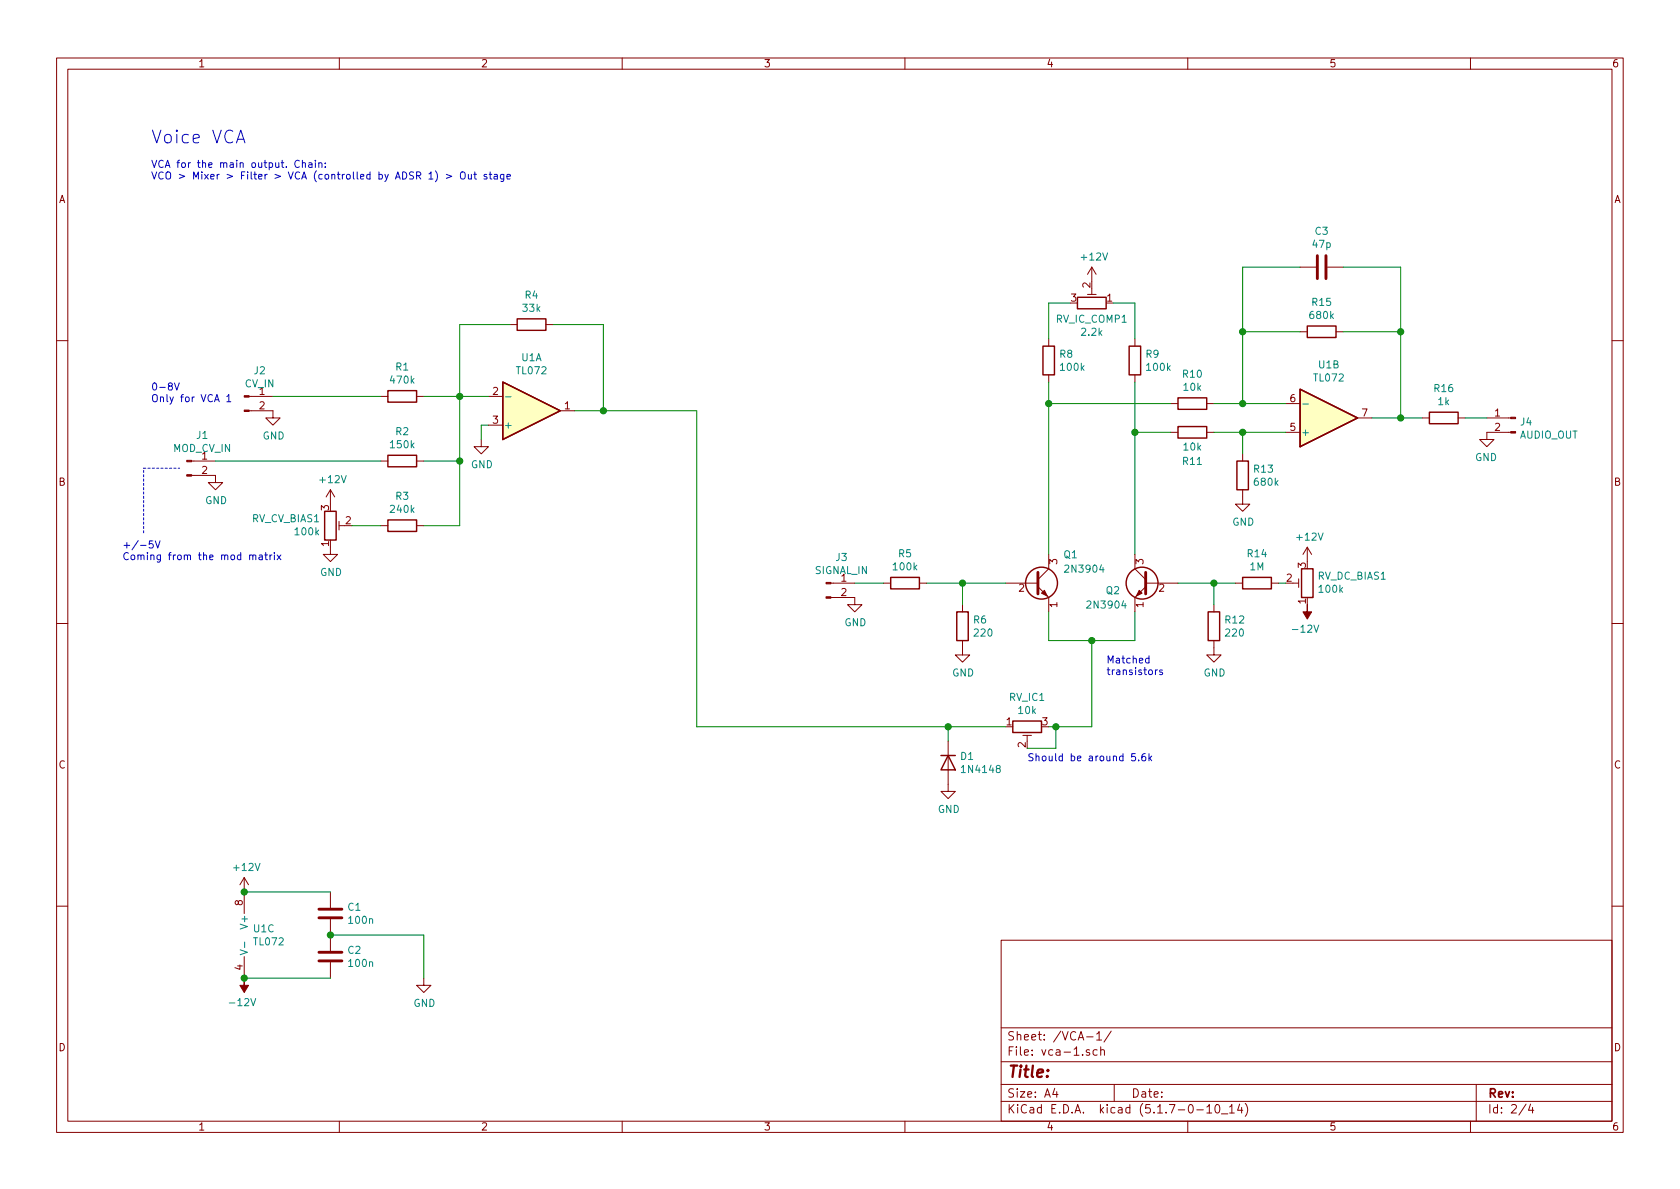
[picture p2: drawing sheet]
<svg xmlns="http://www.w3.org/2000/svg" width="297mm" height="210mm" viewBox="0 0 297 210" stroke-linecap="round" stroke-linejoin="round" font-family="sans-serif">
<g fill="none" stroke="#840000" stroke-width=".18">
<path d="M10 10.3h277v189.9h-277zM12 12.2h273v186.1h-273zM60 10.3v1.9M110 10.3v1.9M160 10.3v1.9M210 10.3v1.9M260 10.3v1.9M90.2 57.4h1.2M96.5 57.4h1.3M185.4 59.9v1.3M192.3 52.1h1.5M193 47.2l-.7 1.3"/>
<path d="M193 47.2v2.6M193 51v1.1M193 47.2l.8 1.3M200.7 59.9v1.3M229.9 47.2h2.8M229.9 58.7h1.2M234.7 47.2h2.8M236.2 58.7h1.3M10 60.2h2M44 72.6h4.3v1.3h1.2l-1.2 1.3-1.3-1.3h1.3M44 70.1h4.3M67.3 70.1h1.3"/>
<path d="M73.7 70.1h1.2M85.1 77.7v1.3h1.3l-1.3 1.3-1.3-1.3h1.3M86.4 70.1h2.5M86.4 75.2h2.5M99.1 72.6h2.5M185.4 66.3v1.3M200.7 66.3v1.3M207 76.4h1.3M207 71.4h1.3M213.4 76.4h1.2M213.4 71.4h1.2M227.3 76.4h2.6"/>
<path d="M227.3 71.4h2.6M240 73.9h2.6M251.5 73.9h1.2M257.8 73.9h1.3M262.9 73.9h4.2M267.1 76.4h-4.2v1.3h-1.3l1.3 1.3 1.3-1.3h-1.3M285 60.2h2M33.9 84.1h4.2v1.2h1.3l-1.3 1.3-1.3-1.3h1.3M33.9 81.5h4.2M58.4 96.8v1.2h1.3l-1.3 1.3-1.3-1.3h1.3M58.4 86.6l-.7 1.3M58.4 86.6v2.5"/>
<path d="M58.4 86.6l.8 1.3M59.9 92.2v1.5M59.9 93h1.1M67.3 81.5h1.3M67.3 93h1.3M73.7 81.5h1.2M73.7 93h1.2M185.4 98v2.6l-1.9 1.9M200.7 98v2.6l1.9 1.9M219.7 86.6v2.5h1.3l-1.3 1.3-1.3-1.3h1.3M219.7 80.3v1.2M231.1 96.8l-.7 1.2"/>
<path d="M231.1 96.8v2.5M231.1 96.8l.8 1.2M10 110.3h2M146.9 105.7h4.2v1.2h1.3l-1.3 1.3-1.2-1.3h1.2M146.9 103.1h4.2M156.2 103.1h1.3M162.6 103.1h1.2M170.2 113.3v2.5h1.2l-1.2 1.3-1.3-1.3h1.3M170.2 106.9v1.3M177.8 103.1h5.7M183.5 103.8l1.9 1.9v2.5M202.6 103.8l-1.9 1.9v2.5"/>
<path d="M202.6 103.1h5.7M214.6 113.3v2.5h1.3l-1.3 1.3-1.2-1.3h1.2M214.6 106.9v1.3M218.4 103.1h1.3M224.8 103.1h1.3M228.6 103.1h1M229.6 102.4v1.5M285 110.3h2M167.6 131.1v8.8h1.3l-1.3 1.3-1.2-1.3h1.2M180.8 130h1.6M181.6 130v1.1M43.2 155.2v6.3"/>
<path d="M43.2 155.2l-.8 1.3M43.2 155.2l.7 1.3M58.4 157.7v2.8M10 160.2h2M43.2 169.2v3.8M58.4 162.6v5.5M58.4 170.2v2.8M74.9 173v1.2h1.3l-1.3 1.3-1.2-1.3h1.2M177 166.3h108v32h-108zM285 160.2h2M60 198.3v1.9M110 198.3v1.9"/>
<path d="M160 198.3v1.9M177 194.8h108M177 191.8h108M177 187.8h108M177 181.8h108M186.5 192.5l-.4 1h1M186.8 193v1M192.1 183.4h1.2M192.6 185.7a.37 .37 0 0 0-.6 .1l.1 .2 .5 .2 .1 .1-.2 .3-.5-.1M193.9 182.8l.4-.4v1.5M193.9 183.9h.9M194 185.7l-.5-.1-.2 .3v.6l.2 .1 .5-.1"/>
<path d="M194.6 185.7h.1a.37 .37 0 0 1 .6 .1v.8M194.6 185.1v1.5M196.5 182.3l-1.3 2M197 191.8v3M210 198.3v1.9M211.6 196.3h1.2M213.4 195.8l.4-.5v1.5M213.4 196.8h.8M215 195.4l.3-.1a.94 .94 0 0 1 0 1.5 .8 .8 0 0 1-.6-.6 .8 .8 0 0 1 .3-.8zM216 197h1.1M217.4 195.8l.4-.5v1.5M217.4 196.8h.8"/>
<path d="M219.2 195.2l-.4 1.1h.9M219.5 195.8v1M220.2 195.1a1.71 1.71 0 0 1 0 2.3M260 198.3v1.9M261 191.8v6.5M269.8 195.2l-1.2 2M270.6 195.2l-.3 1.1h.9M271 195.8v1"/>
</g>
<g fill="#ffffc2" stroke="#ffffc2" stroke-width=".18">
<path d="M88.9 67.6l10.2 5-10.2 5.1z"/>
<path d="M229.9 68.8l10.1 5.1-10.1 5.1z"/>
</g>
<g fill="none" stroke="#840000" stroke-width=".25">
<path d="M91.4 56.4h5.1v2h-5.1zM190.5 52.6h5.1v2h-5.1zM231.1 57.7h5.1v2h-5.1zM68.6 69.1h5.1v2h-5.1zM88.9 67.6l10.2 5-10.2 5.1zM184.4 61.2h2v5.1h-2zM199.6 61.2h2.1v5.1h-2.1zM208.3 70.4h5.1v2h-5.1zM208.3 75.4h5.1v2.1h-5.1zM229.9 68.8l10.1 5.1-10.1 5.1zM252.7 72.9h5.1v2h-5.1zM57.4 90.4h2v5.1h-2z"/>
<path d="M68.6 80.5h5.1v2h-5.1zM68.6 91.9h5.1v2.1h-5.1zM218.7 81.5h2v5.1h-2zM157.5 102.1h5.1v2h-5.1zM169.2 108.2h2v5.1h-2zM213.6 108.2h2v5.1h-2zM219.7 102.1h5.1v2h-5.1zM230.1 100.6h2.1v5.1h-2.1zM166.4 133.6h2.5M167.6 133.6l1.3 2.5h-2.5zM179.1 127.5h5v2h-5z"/>
<circle cx="184.1" cy="103.1" r="2.82"/>
<circle cx="201.9" cy="103.1" r="2.82"/>
</g>
<path d="M89.4 70.2h1M230.4 71.4h.9M42.5 168l1.2 .4-1.2 .4M43.3 166.6v1" fill="none" stroke="#008484" stroke-width=".18"/>
<g fill="#840000" stroke="#840000" stroke-width=".18">
<path d="M43.2 173v1.2h.7l-.7 1.3-.8-1.3h.8z"/>
<path d="M267.1 76.3h.9v.3h-.9z"/>
<path d="M267.1 73.8h.9v.2h-.9z"/>
<path d="M146 105.5h.9v.3h-.9z"/>
<path d="M146 103h.9v.2h-.9z"/>
<path d="M33 83.9h.9v.3h-.9z"/>
<path d="M33 81.4h.9v.3h-.9z"/>
<path d="M43.2 72.5h.8v.3h-.8z"/>
<path d="M43.2 70h.8v.2h-.8z"/>
<path d="M184.7 104.4l.5 1-1.1-.5z"/>
<path d="M201.4 104.4l.5 .5-1 .5z"/>
<path d="M231.1 106.9v1.3h.8l-.8 1.3-.7-1.3h.7z"/>
</g>
<path d="M232.9 45.2v4.1M234.4 45.2v4.1M183.5 101.2v3.8M202.6 101.2v3.8M56.4 169.9h4.1M56.4 168.4h4.1M56.4 162.3h4.1M56.4 160.8h4.1" fill="none" stroke="#840000" stroke-width=".51"/>
<path d="M25.4 94.2v-11.4M25.4 82.8h6.3" fill="none" stroke="#0000c2" stroke-width=".18" stroke-dasharray=".4 .4"/>
<g fill="none" stroke="#008400" stroke-width=".18">
<path d="M90.2 57.4h-8.9v35.6h-6.4M97.8 57.4h8.9v15.2M189.2 53.6h-3.8v6.3M196.8 53.6h3.9v6.3M219.7 58.7h10.2M229.9 47.2h-10.2v24.2M237.5 58.7h10.1M237.5 47.2h10.1v26.7M48.3 70.1h19M74.9 70.1h11.5M86.4 75.2h-1.3v2.5M101.6 72.6h21.6v55.9h54.6"/>
<path d="M185.4 67.6v30.4M185.4 71.4h21.6M200.7 67.6v30.4M200.7 76.4h6.3M214.6 76.4h12.7M214.6 71.4h12.7M219.7 76.4v3.9M242.6 73.9h8.9M259.1 73.9h3.8M38.1 81.5h29.2M62.2 93h5.1M74.9 81.5h6.4"/>
<path d="M151.1 103.1h5.1M163.8 103.1h14M170.2 103.1v3.8M185.4 108.2v5.1h15.3v-5.1M193 113.3v15.2h-7.6M208.3 103.1h10.1M214.6 103.1v3.8M226.1 103.1h1.2M167.6 128.5v2.6M186.7 128.5v3.8h-5.1M43.2 157.7h15.2M43.2 173h15.2"/>
<path d="M58.4 165.3h16.5v7.7"/>
</g>
<g fill="none" stroke="#0000c2" stroke-width=".18">
<path d="M41.8 25.3l.8-2.3 .7 2.3M42 24.6h1.1M52.9 28.5a.6 .6 0 0 0-.8 .4 .6 .6 0 0 0 .6 .7l.2-.1M53.5 28.9l.1-.1h.3l.1 .8M53.5 28.3v1.3M54.6 28.8h.5l.1 .8M55.2 29.1h-.5l-.1 .2v.3h.6M55.8 28.3v.2M55.8 28.8v.8M56.4 28.9l.1-.1h.3l.1 .8M56.4 28.8v.8M57.5 29.5v.1"/>
<path d="M57.5 28.8v.2M77 30.2a1.47 1.47 0 0 1 0 2M78.9 30.8l1 .4-1 .3M81.5 30.6a.45 .45 0 0 1 .7 0 .88 .88 0 0 1-.3 1.1l-.3-.1a1.07 1.07 0 0 1-.1-1zM82.8 30.8l.1 .8 .3 .1 .1-.2M83.3 30.8v.9M83.8 30.8h.5M83.9 30.4v1.1l.4 .2M86.1 30.9l-.3-.1-.2 .2v.2l.5 .1v.3h-.5M86.5 30.8h.5M86.7 30.4v1.1l.3 .2M87.4 30.9h.5v.8"/>
<path d="M87.9 31.1l-.4 .1-.2 .2 .2 .3 .4-.1M89.1 30.8l-.1 1.2-.2 .1-.3-.1M89.1 30.9l-.4-.1-.2 .3 .1 .5h.5M89.6 31.2l.6-.1v-.2l-.4-.1-.2 .2 .1 .6h.5M30.8 67.7l.5 1.3 .4-1.3M37.9 71l.5-1.2 .4 1.2M40.1 70.1l.4-.3v1.2M40.1 71h.7M27 95.7h-.6v.6l.4-.2 .3 .3v.3l-.3 .2-.4-.1M27.5 95.7l.4 1.2 .4-1.2M44.1 98.3l.2-.2 .3 .1 .1 .8M44.7 98.3l.2-.2 .3 .1v.8"/>
<path d="M45.8 98.2h.5l.1 .8M46.4 98.4l-.4 .1-.2 .2v.2h.6M46.8 98.1h.5M47 97.7v1.1l.3 .2M47.7 98.1v.9M48.1 98.1l-.3 .1-.1 .2M48.5 97.7v.1M48.5 98.1v.9M49 98.1l.7 .9M49.7 98.1l-.7 .9M203.1 116.5l-.3-.1-.3 .2 .2 .6h.4M203.1 116v1.2"/>
<path d="M204.6 118.5l-.3 .2M205.5 118.5h-.3l-.2 .1 .1 .2 .4 .1v.3h-.5M200.7 133.3h-.6v.6l.1-.1 .5 .1v.5l-.2 .1-.4-.1M201.3 134.4v.1M202.5 133.3h-.4a.87 .87 0 0 0 0 1.2l.4-.1v-.5l-.4-.1-.2 .2M203.1 133.3v1.2M203.3 134.1l.3 .4M203.6 133.7l-.5 .5"/>
</g>
<g fill="#008400" stroke="#008400" stroke-width=".25">
<circle cx="43.2" cy="173" r=".51"/>
<circle cx="81.3" cy="70.1" r=".51"/>
<circle cx="43.2" cy="157.7" r=".51"/>
<circle cx="81.3" cy="81.5" r=".51"/>
<circle cx="193" cy="113.3" r=".51"/>
<circle cx="58.4" cy="165.3" r=".51"/>
<circle cx="219.7" cy="58.7" r=".51"/>
<circle cx="247.7" cy="73.9" r=".51"/>
<circle cx="219.7" cy="71.4" r=".51"/>
<circle cx="185.4" cy="71.4" r=".51"/>
<circle cx="167.6" cy="128.5" r=".51"/>
<circle cx="200.7" cy="76.4" r=".51"/>
<circle cx="219.7" cy="76.4" r=".51"/>
<circle cx="170.2" cy="103.1" r=".51"/>
<circle cx="214.6" cy="103.1" r=".51"/>
<circle cx="186.7" cy="128.5" r=".51"/>
<circle cx="106.7" cy="72.6" r=".51"/>
<circle cx="247.7" cy="58.7" r=".51"/>
</g>
<text font-size="3.1" fill="#0000c2" x="26.7" y="25.4">Voice VCA</text>
<text font-size="2.8" fill="#840000" x="178" y="190.5">Title:</text>
<g font-size="2.1" fill="#840000">
<text x="178" y="184">Sheet: /VCA-1/</text>
<text x="178" y="186.7">File: vca-1.sch</text>
<text x="178" y="196.9">KiCad E.D.A. kicad (5.1.7-0-10_14)</text>
<text x="178" y="194.1">Size: A4</text>
<text x="200" y="194.1">Date:</text>
<text x="263" y="194.1">Rev:</text>
<text x="263" y="196.9">Id: 2/4</text>
</g>
<g font-size="1.8" fill="#840000">
<text x="35" y="11.9">1</text>
<text x="85" y="11.9">2</text>
<text x="135" y="11.9">3</text>
<text x="185" y="11.9">4</text>
<text x="235" y="11.9">5</text>
<text x="285" y="11.9">6</text>
<text x="10.4" y="35.9">A</text>
<text x="285.4" y="35.9">A</text>
<text x="189.4" y="53.3">3</text>
<text x="192.8" y="50.9" transform="rotate(-90 192.8 50.9)">2</text>
<text x="195.7" y="53.3">1</text>
<text x="87.1" y="69.8">2</text>
<text x="228.1" y="71.1">6</text>
<text x="45.9" y="72.4">2</text>
<text x="87.1" y="74.9">3</text>
<text x="99.8" y="72.4">1</text>
<text x="228.1" y="76.2">5</text>
<text x="240.8" y="73.7">7</text>
<text x="264.3" y="73.7">1</text>
<text x="264.3" y="76.2">2</text>
<text x="35.7" y="81.3">1</text>
<text x="35.7" y="83.8">2</text>
<text x="10.4" y="85.9">B</text>
<text x="285.4" y="85.9">B</text>
<text x="58.2" y="90.3" transform="rotate(-90 58.2 90.3)">3</text>
<text x="61.1" y="92.7">2</text>
<text x="58.2" y="96.6" transform="rotate(-90 58.2 96.6)">1</text>
<text x="186.9" y="99.8" transform="rotate(-90 186.9 99.8)">3</text>
<text x="202.2" y="99.8" transform="rotate(-90 202.2 99.8)">3</text>
<text x="230.9" y="100.4" transform="rotate(-90 230.9 100.4)">3</text>
<text x="148.7" y="105.4">2</text>
<text x="180.2" y="104.6">2</text>
<text x="186.9" y="107.4" transform="rotate(-90 186.9 107.4)">1</text>
<text x="202.2" y="107.4" transform="rotate(-90 202.2 107.4)">1</text>
<text x="204.9" y="104.6">2</text>
<text x="227.5" y="102.9">2</text>
<text x="230.9" y="106.8" transform="rotate(-90 230.9 106.8)">1</text>
<text x="178" y="128.3">1</text>
<text x="184.3" y="128.3">3</text>
<text x="10.4" y="135.9">C</text>
<text x="181.4" y="132.2" transform="rotate(-90 181.4 132.2)">2</text>
<text x="285.4" y="135.9">C</text>
<text x="42.9" y="160.1" transform="rotate(-90 42.9 160.1)">8</text>
<text x="42.9" y="171.5" transform="rotate(-90 42.9 171.5)">4</text>
<text x="10.4" y="185.9">D</text>
<text x="285.4" y="185.9">D</text>
<text x="35" y="199.9">1</text>
<text x="85" y="199.9">2</text>
<text x="135" y="199.9">3</text>
<text x="185" y="199.9">4</text>
<text x="235" y="199.9">5</text>
<text x="285" y="199.9">6</text>
</g>
<g font-size="1.8" fill="#0000c2">
<text x="26.7" y="29.7">VCA for the main output. Chain:</text>
<text x="26.7" y="31.7">VCO &gt; Mixer &gt; Filter &gt; VCA (controlled by ADSR 1) &gt; Out stage</text>
<text x="26.7" y="69.1">0-8V</text>
<text x="26.7" y="71.1">Only for VCA 1</text>
<text x="21.6" y="97">+/-5V</text>
<text x="21.6" y="99.1">Coming from the mod matrix</text>
<text x="195.6" y="117.3">Matched</text>
<text x="195.6" y="119.4">transistors</text>
<text x="181.6" y="134.6">Should be around 5.6k</text>
</g>
<g font-size="1.8" fill="#008484">
<text x="232.6" y="41.5">C3</text>
<text x="191.3" y="46.1">+12V</text>
<text x="232.2" y="43.8">47p</text>
<text x="92.9" y="52.8">R4</text>
<text x="92.5" y="55.1">33k</text>
<text x="186.8" y="57.1">RV_IC_COMP1</text>
<text x="191.3" y="59.4">2.2k</text>
<text x="231.7" y="56.4">680k</text>
<text x="232.1" y="54.1">R15</text>
<text x="70" y="65.5">R1</text>
<text x="92.2" y="63.9">U1A</text>
<text x="187.4" y="63.3">R8</text>
<text x="187.6" y="65.6">100k</text>
<text x="202.6" y="63.3">R9</text>
<text x="202.9" y="65.6">100k</text>
<text x="233.2" y="65.1">U1B</text>
<text x="43.3" y="68.5">CV_IN</text>
<text x="45" y="66.2">J2</text>
<text x="45.9" y="69.8">1</text>
<text x="69.2" y="67.8">470k</text>
<text x="91.4" y="66.2">TL072</text>
<text x="209.2" y="66.8">R10</text>
<text x="209.3" y="69.1">10k</text>
<text x="232.4" y="67.5">TL072</text>
<text x="253.6" y="69.3">R16</text>
<text x="254.3" y="71.6">1k</text>
<text x="34.8" y="77.6">J1</text>
<text x="46.4" y="77.7">GND</text>
<text x="70" y="77">R2</text>
<text x="89" y="75.8">+</text>
<text x="230" y="77.1">+</text>
<text x="268.7" y="77.6">AUDIO_OUT</text>
<text x="268.9" y="75.3">J4</text>
<text x="30.6" y="79.9">MOD_CV_IN</text>
<text x="69.2" y="79.3">150k</text>
<text x="83.3" y="82.8">GND</text>
<text x="209.2" y="82.2">R11</text>
<text x="209.3" y="79.7">10k</text>
<text x="221.8" y="83.6">R13</text>
<text x="260.8" y="81.5">GND</text>
<text x="36.3" y="89.1">GND</text>
<text x="56.7" y="85.4">+12V</text>
<text x="70" y="88.4">R3</text>
<text x="221.9" y="85.9">680k</text>
<text x="44.5" y="92.3">RV_CV_BIAS1</text>
<text x="52.3" y="94.7">100k</text>
<text x="69.2" y="90.7">240k</text>
<text x="217.9" y="93">GND</text>
<text x="229.4" y="95.6">+12V</text>
<text x="56.6" y="101.8">GND</text>
<text x="144.1" y="101.5">SIGNAL_IN</text>
<text x="147.8" y="99.2">J3</text>
<text x="158.1" y="100.9">100k</text>
<text x="158.9" y="98.5">R5</text>
<text x="188.1" y="98.7">Q1</text>
<text x="188.6" y="101.3">2N3904</text>
<text x="220.6" y="98.5">R14</text>
<text x="221" y="100.9">1M</text>
<text x="148.7" y="102.9">1</text>
<text x="192.5" y="107.6">2N3904</text>
<text x="195.6" y="105.1">Q2</text>
<text x="233" y="102.5">RV_DC_BIAS1</text>
<text x="233.3" y="104.8">100k</text>
<text x="149.3" y="110.7">GND</text>
<text x="172.2" y="110.3">R6</text>
<text x="172.4" y="112.6">220</text>
<text x="216.7" y="110.3">R12</text>
<text x="216.8" y="112.6">220</text>
<text x="228.9" y="111.9">-12V</text>
<text x="168.4" y="119.6">GND</text>
<text x="212.8" y="119.6">GND</text>
<text x="178.5" y="123.9">RV_IC1</text>
<text x="180.1" y="126.3">10k</text>
<text x="169.9" y="134.4">D1</text>
<text x="170.3" y="136.7">1N4148</text>
<text x="165.8" y="143.8">GND</text>
<text x="41.5" y="154">+12V</text>
<text x="61.5" y="161.1">C1</text>
<text x="43.8" y="163.9" transform="rotate(-90 43.8 163.9)">V+</text>
<text x="44.9" y="164.9">U1C</text>
<text x="45" y="167.2">TL072</text>
<text x="61.8" y="163.4">100n</text>
<text x="61.5" y="168.7">C2</text>
<text x="61.8" y="171">100n</text>
<text x="40.9" y="177.9">-12V</text>
<text x="73.1" y="178">GND</text>
</g>
</svg>
